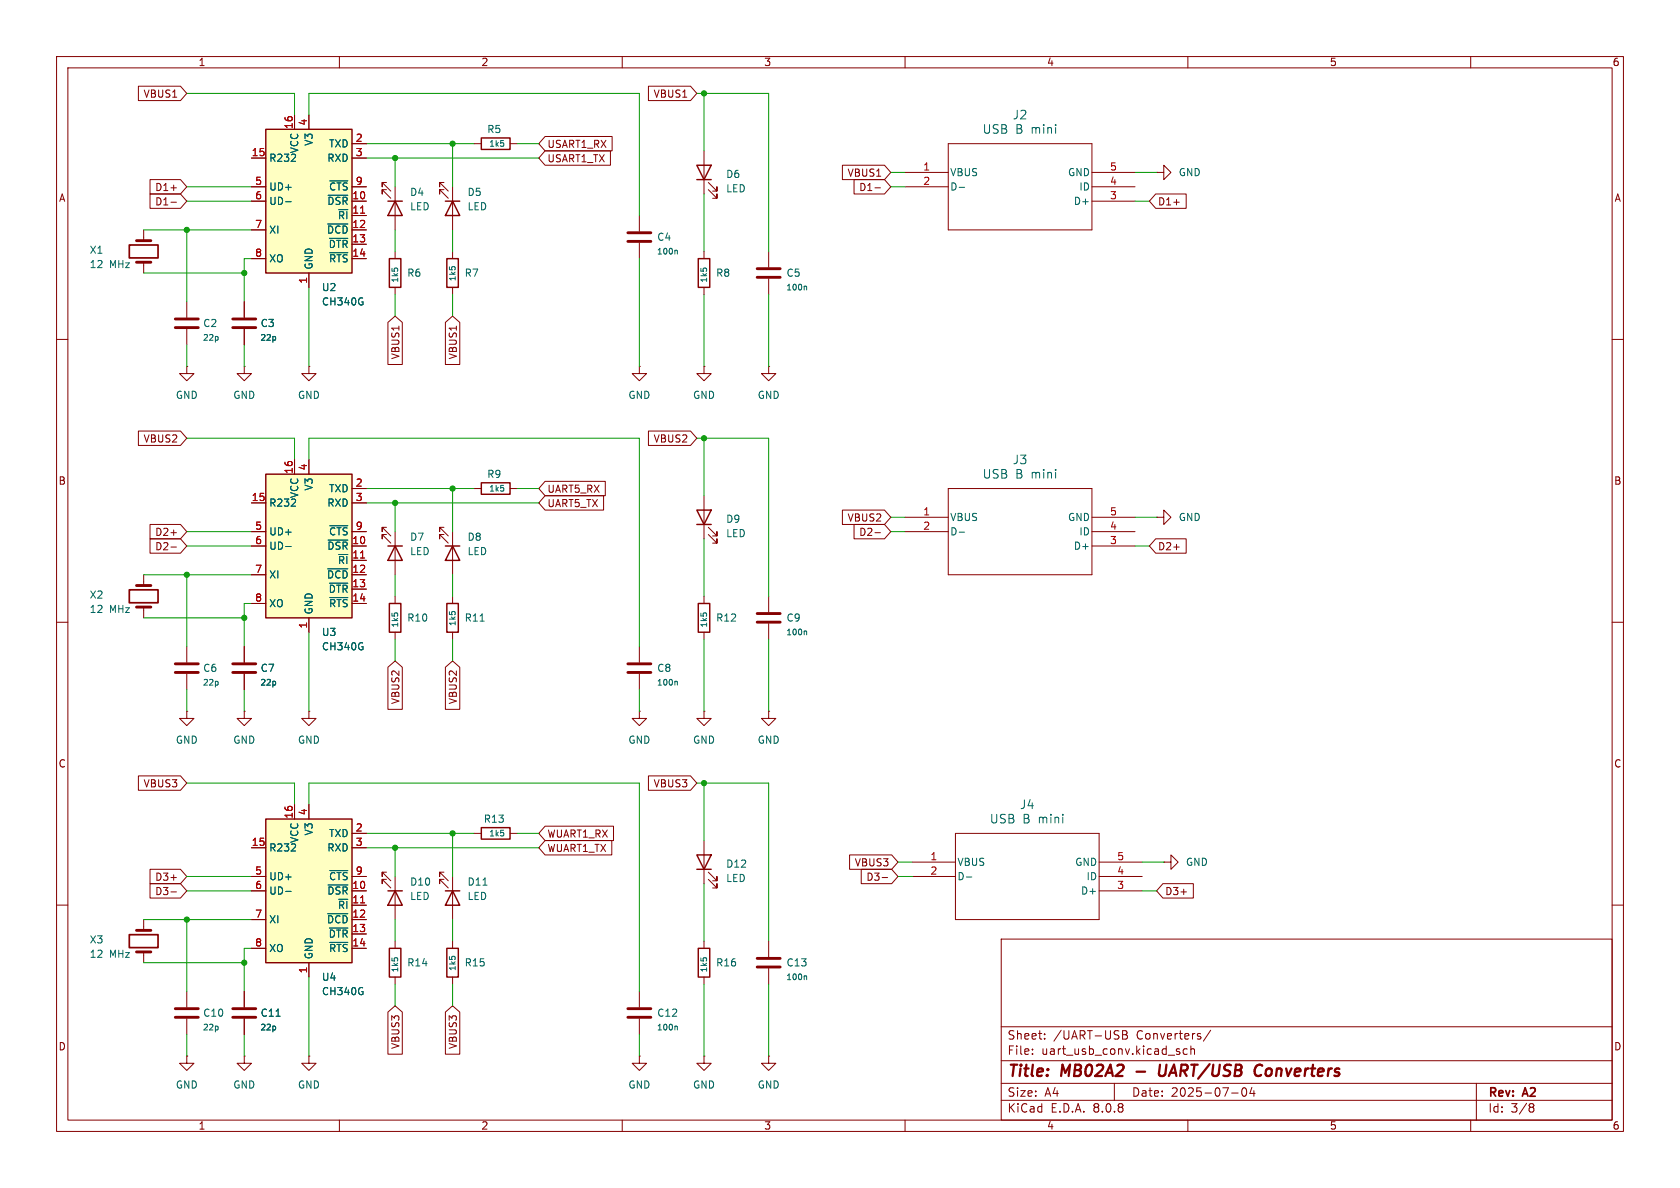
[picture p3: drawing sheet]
<svg xmlns="http://www.w3.org/2000/svg" width="297mm" height="210mm" viewBox="0 0 297 210" stroke-linecap="round" stroke-linejoin="round" font-family="sans-serif">
<g fill="none" stroke="#840000" stroke-width=".18">
<path d="M10 10h277v190h-277zM12 12h273v186h-273zM60 10v2M110 10v2M160 10v2M210 10v2M260 10v2M124.5 26.7v7.6M125.2 33.5l1.5 1.6v-.8v.8h-.7M125.2 32.3l1.5 1.5v-.8v.8h-.7M33 53.3v2.8M33 58.2v2.8"/>
<path d="M10 60h2M33 64.8v1.2h1.3l-1.3 1.3-1.3-1.3h1.3M33 64.8h.1M285 60h2M160 91.4h7.6M160 94h7.6M167.6 86.4h25.4v15.2h-25.4zM193 91.4h7.7M193 94h7.7M193 96.5h7.7M204.5 91.4h1.2v-1.2l1.3 1.2-1.3 1.3v-1.3M204.5 91.4h.1"/>
<path d="M10 110h2M285 110h2M78.5 154.2h-.8v.7v-.7l1.5 1.5M78.5 155.4h-.8v.8v-.8l1.5 1.6M80 154.9v7.7M10 160h2M25.4 162.6v1.9M25.4 168.3v1.9M43.2 175.3v2.8M80 166.4v1.2M80 172.7v1.3M135.9 166.4v2.8"/>
<path d="M135.9 171.2v2.8M177 166h108v32h-108zM285 160h2M43.2 180.1v2.8M60 198v2M110 198v2M113 186.7v1.3h1.3l-1.3 1.2-1.2-1.2h1.2M113 186.7h.1M160 198v2M177 194.5h108M177 191.5h108M177 187.5h108"/>
<path d="M177 181.5h108M182.5 186.3v.1M182.5 185.5v.1M184.7 183.6v.1M184.7 182.8v.1M197 191.5v3M198.5 182.2h.5l.2 .1v.3l-.2 .3a.4 .4 0 0 1 .3 .4 .4 .4 0 0 1-.3 .4h-.5zM198.5 182.9h.5M208.2 185.9l.3 .1 .1 .2-.2 .2h-.3M208.2 185.4l.3 .1M209.9 185.5l-.4-.1-.3 .3v.4l.1 .2h.6M210 198v2"/>
<path d="M210.5 185.5l.2-.1 .4 .1 .1 .9M210.5 184.9v1.5M214 182.1l-1.3 2M217.7 193.2h1.2M219.7 192.4l.2-.1a.81 .81 0 0 1 .6 .6 .81 .81 0 0 1-.3 .8l-.2 .1a.81 .81 0 0 1-.3-1.4zM221.3 192.2l-.3 1.1h.9M221.7 192.8v1M260 198v2M261 191.5v6.5M270.6 195.1l.4 .1 .2 .2-.3 .3M270.6 195.7h.3M270.9 195.7l.2 .2 .1 .4-.2 .2-.4 .1"/>
</g>
<path d="M200.9 189.4h1.5M205.1 188.2l-.2 1.6 .1 .3a.66 .66 0 0 0 .9-.1M221.9 189.9a.67 .67 0 0 0 1 .1M223.1 188.4a.73 .73 0 0 0-1.1 .3" fill="none" stroke="#840000" stroke-width=".4"/>
<path d="M169.6 94.1h.9M85.4 156.5h.7M48.8 179.6h.7M142.3 172.5l.3 .1v.6" fill="none" stroke="#006464" stroke-width=".18"/>
<path d="M123.2 29.2h2.5l-1.2 2.6zM123.2 31.8h2.5M78.7 157.5h2.6M80 157.5l1.3 2.5h-2.6zM79 167.6h2v5.1h-2z" fill="none" stroke="#840000" stroke-width=".25"/>
<path d="M31 57.9h4.1M31 56.4h4.1M24.1 168.3h2.6M24.1 164.5h2.6M41.1 179.8h4.1M41.1 178.3h4.1M133.9 170.9h4M133.9 169.4h4" fill="none" stroke="#840000" stroke-width=".51"/>
<path d="M22.9 165.2h5v2.3h-5z" fill="none" stroke="#840000" stroke-width=".3"/>
<path d="M47 144.8h15.2v25.4h-15.2z" fill="#ffffc2"/>
<path d="M123.4 45.7h2.1v5.1h-2.1zM47 144.8h15.2v25.4h-15.2zM123.2 151.1h2.5l-1.2 2.6zM123.2 153.7h2.5M68.8 167.6h2.1v5.1h-2.1zM123.4 167.6h2.1v5.1h-2.1z" fill="none" stroke="#840000" stroke-width=".25"/>
<g fill="none" stroke="#840000" stroke-width=".18">
<path d="M113 38.1v2.8M25.4 40.6v1.9M25.4 46.4v1.9M113 42.9v2.8M124.5 44.5v1.2M124.5 50.8v1.3M135.9 44.5v2.7M135.9 49.3v2.8M43.2 114.3v2.8M43.2 119.1v2.8M113 114.3v2.8M113 119.1v2.8"/>
<path d="M43.2 125.7v1.3h1.2l-1.2 1.3-1.3-1.3h1.3M43.2 125.7h.1M54.6 125.7v1.3h1.3l-1.3 1.3-1.3-1.3h1.3M54.6 125.7h.1M113 125.7v1.3h1.3l-1.3 1.3-1.2-1.3h1.2M113 125.7h.1M124.5 125.7v1.3h1.2l-1.2 1.3-1.3-1.3h1.3M124.5 125.7h.1M135.9 125.7v1.3h1.3l-1.3 1.3-1.3-1.3h1.3M135.9 125.7h.1M44.4 157.5h2.6M44.4 149.9h2.6"/>
<path d="M44.4 154.9h2.6M52.1 142.2v2.6M54.6 142.2v2.6M62.2 157.5h2.6M62.2 149.9h2.6M62.2 147.3h2.6M62.2 154.9h2.6M124.5 148.6v7.6M125.2 155.4l1.5 1.6v-.8v.8h-.7M125.2 154.2l1.5 1.5v-.8v.8h-.7M44.4 162.6h2.6M44.4 167.6h2.6"/>
<path d="M54.6 170.2v2.5M62.2 160h2.6M62.2 162.6h2.6M62.2 165.1h2.6M62.2 167.6h2.6M69.8 166.4v1.2M69.8 172.7v1.3M124.5 166.4v1.2M124.5 172.7v1.3"/>
</g>
<path d="M119.5 44.2l.2 .2v.5M142.3 50.6l.3 .1v.6M119.5 120.4l.2 .2v.5M50.5 157.6h1M58 156.4h3.5M58.3 153.9h3.2M57.9 161.5h3.6M58.2 164.1h3.3M58.3 166.6h3.2" fill="none" stroke="#006464" stroke-width=".18"/>
<path d="M63.7 159.6h.8" fill="none" stroke="#a90000" stroke-width=".18"/>
<path d="M22.9 43.3h5v2.3h-5z" fill="none" stroke="#840000" stroke-width=".3"/>
<path d="M24.1 46.4h2.6M24.1 42.5h2.6M111 42.7h4.1M111 41.1h4.1M133.9 49h4M133.9 47.5h4M41.1 118.9h4.1M41.1 117.3h4.1M111 118.9h4.1M111 117.3h4.1" fill="none" stroke="#840000" stroke-width=".51"/>
<path d="M47 83.8h15.2v25.4h-15.2z" fill="#ffffc2"/>
<g fill="none" stroke="#840000" stroke-width=".25">
<path d="M68.6 35.6h2.5M69.8 35.6l1.3 2.5h-2.5zM78.7 35.6h2.6M80 35.6l1.3 2.5h-2.6zM68.8 45.7h2.1v5.1h-2.1zM79 45.7h2v5.1h-2zM47 83.8h15.2v25.4h-15.2zM68.6 96.5h2.5M69.8 96.5l1.3 2.6h-2.5zM78.7 96.5h2.6M80 96.5l1.3 2.6h-2.6zM85.1 85.3h5.1v2.1h-5.1z"/>
<path d="M68.8 106.7h2.1v5.1h-2.1zM79 106.7h2v5.1h-2zM68.6 157.5h2.5M69.8 157.5l1.3 2.5h-2.5zM85.1 146.3h5.1v2h-5.1z"/>
</g>
<g fill="none" stroke="#840000" stroke-width=".18">
<path d="M68.3 32.3h-.7v.7v-.7l1.5 1.5M68.3 33.5h-.7v.8v-.8l1.5 1.6M69.8 33v7.6M78.5 32.3h-.8v.7v-.7l1.5 1.5M78.5 33.5h-.8v.8v-.8l1.5 1.6M80 33v7.6M43.2 53.3v2.8M43.2 58.2v2.8M69.8 44.5v1.2M69.8 50.8v1.3M80 44.5v1.2M80 50.8v1.3"/>
<path d="M43.2 64.8v1.2h1.2l-1.2 1.3-1.3-1.3h1.3M43.2 64.8h.1M54.6 64.8v1.2h1.3l-1.3 1.3-1.3-1.3h1.3M54.6 64.8h.1M113 64.8v1.2h1.3l-1.3 1.3-1.2-1.3h1.2M113 64.8h.1M124.5 64.8v1.2h1.2l-1.2 1.3-1.3-1.3h1.3M124.5 64.8h.1M135.9 64.8v1.2h1.3l-1.3 1.3-1.3-1.3h1.3M135.9 64.8h.1M44.4 96.5h2.6M44.4 88.9h2.6"/>
<path d="M44.4 94h2.6M52.1 81.3v2.5M54.6 81.3v2.5M62.2 96.5h2.6M62.2 99.1h2.6M62.2 88.9h2.6M62.2 86.4h2.6M62.2 94h2.6M68.3 93.2h-.7v.8v-.8l1.5 1.5M68.3 94.5h-.7v.8v-.8l1.5 1.5M69.8 94v7.6M78.5 93.2h-.8v.8v-.8l1.5 1.5"/>
<path d="M78.5 94.5h-.8v.8v-.8l1.5 1.5M80 94v7.6M83.8 86.4h1.3M90.2 86.4h1.2M25.4 101.6v1.9M25.4 107.3v1.9M33 114.3v2.8M33 119.1v2.8M44.4 101.6h2.6M44.4 106.7h2.6M54.6 109.2v2.6M62.2 101.6h2.6"/>
<path d="M62.2 104.1h2.6M62.2 106.7h2.6M69.8 105.4v1.3M69.8 111.8v1.2M80 105.4v1.3M80 111.8v1.2M33 125.7v1.3h1.3l-1.3 1.3-1.3-1.3h1.3M33 125.7h.1M68.3 154.2h-.7v.7v-.7l1.5 1.5M68.3 155.4h-.7v.8v-.8l1.5 1.6M69.8 154.9v7.7M83.8 147.3h1.3"/>
<path d="M90.2 147.3h1.2M33 175.3v2.8M113 175.3v2.8M33 186.7v1.3h1.3l-1.3 1.2-1.3-1.2h1.3M33 186.7h.1M33 180.1v2.8M43.2 186.7v1.3h1.2l-1.2 1.2-1.3-1.2h1.3M43.2 186.7h.1M54.6 186.7v1.3h1.3l-1.3 1.2-1.3-1.2h1.3M54.6 186.7h.1M113 180.1v2.8M124.5 186.7v1.3h1.2l-1.2 1.2-1.3-1.2h1.3"/>
<path d="M124.5 186.7h.1M135.9 186.7v1.3h1.3l-1.3 1.2-1.3-1.2h1.3M135.9 186.7h.1"/>
</g>
<path d="M50.5 96.6h1M58 95.5h3.5M58.3 92.9h3.2M57.9 100.6h3.6M58.2 103.1h3.3M58.3 105.6h3.2M84.9 109.8h.7M119.5 181.4l.2 .1v.6" fill="none" stroke="#006464" stroke-width=".18"/>
<path d="M63.7 98.6h.8" fill="none" stroke="#a90000" stroke-width=".18"/>
<path d="M41.1 57.9h4.1M41.1 56.4h4.1M24.1 107.3h2.6M24.1 103.5h2.6M31 118.9h4.1M31 117.3h4.1M31 179.8h4.1M31 178.3h4.1M111 179.8h4.1M111 178.3h4.1" fill="none" stroke="#840000" stroke-width=".51"/>
<path d="M22.9 104.3h5v2.3h-5z" fill="none" stroke="#840000" stroke-width=".3"/>
<path d="M47 22.9h15.2v25.4h-15.2z" fill="#ffffc2"/>
<path d="M47 22.9h15.2v25.4h-15.2zM85.1 24.4h5.1v2h-5.1zM123.2 90.2h2.5l-1.2 2.5zM123.2 92.7h2.5M123.4 106.7h2.1v5.1h-2.1z" fill="none" stroke="#840000" stroke-width=".25"/>
<g fill="none" stroke="#840000" stroke-width=".18">
<path d="M24.5 15.2h7.4l1.1 1.3-1.1 1.3h-7.4zM114.6 15.2h7.5l1.1 1.3-1.1 1.3h-7.5zM26.5 31.7h5.4l1.1 1.3-1.1 1.3h-5.4zM26.5 34.3h5.4l1.1 1.3-1.1 1.2h-5.4zM30.2 33.2h1M30.2 35.7h1M44.4 35.6h2.6M44.4 27.9h2.6M44.4 33h2.6M52.1 20.3v2.6M54.6 20.3v2.6M62.2 35.6h2.6"/>
<path d="M62.2 38.1h2.6M62.2 27.9h2.6M62.2 25.4h2.6M62.2 33h2.6M83.8 25.4h1.3M90.2 25.4h1.2M96.4 26.7h11.5v2.5h-11.5l-1.2-1.3zM96.4 24.1h11.8v2.6h-11.8l-1.2-1.3zM148.9 29.2h7.5l1.1 1.3-1.1 1.3h-7.5zM151 31.7h5.4l1.1 1.3-1.1 1.3h-5.4zM154.7 33.2h.9M160 33h7.6"/>
<path d="M160 30.5h7.6M167.6 25.4h25.4v15.2h-25.4zM193 35.6h7.7M193 33h7.7M193 30.5h7.7M204.3 34.3h5.4v2.5h-5.4l-1.1-1.2zM204.5 30.5h1.2v-1.3l1.3 1.3-1.3 1.3v-1.3M204.5 30.5h.1M207.5 35.7h1M43.2 53.3v2.8M43.2 58.2v2.8M44.4 40.6h2.6"/>
<path d="M44.4 45.7h2.6M54.6 48.3v2.5M62.2 40.6h2.6M62.2 43.2h2.6M62.2 45.7h2.6M68.6 57l1.2-1.1 1.3 1.1v7.4h-2.5zM78.7 57l1.3-1.1 1.3 1.1v7.4h-2.6zM24.5 76.2h7.4l1.1 1.3-1.1 1.2h-7.4zM114.6 76.2h7.5l1.1 1.3-1.1 1.2h-7.5zM26.5 95.2h5.4l1.1 1.3-1.1 1.3h-5.4zM26.5 92.7h5.4l1.1 1.3-1.1 1.3h-5.4zM30.2 96.7h1"/>
<path d="M30.2 94.2h1M44.4 96.5h2.6M44.4 88.9h2.6M44.4 94h2.6M52.1 81.3v2.5M54.6 81.3v2.5M62.2 96.5h2.6M62.2 99.1h2.6M62.2 88.9h2.6M62.2 86.4h2.6M62.2 94h2.6M96.4 87.6h10.3v2.6h-10.3l-1.2-1.3z"/>
<path d="M96.4 85.1h10.6v2.5h-10.6l-1.2-1.2zM124.5 87.6v7.7M125.2 94.5l1.5 1.5v-.7v.7h-.7M125.2 93.2l1.5 1.5v-.7v.7h-.7M148.9 90.2h7.5l1.1 1.2-1.1 1.3h-7.5zM151 92.7h5.4l1.1 1.3-1.1 1.3h-5.4zM154.7 94.2h.9M204.3 95.2h5.4v2.6h-5.4l-1.1-1.3zM207.5 96.7h1M43.2 114.3v2.8M43.2 119.1v2.8M44.4 101.6h2.6"/>
<path d="M44.4 106.7h2.6M54.6 109.2v2.6M62.2 101.6h2.6M62.2 104.1h2.6M62.2 106.7h2.6M68.6 118l1.2-1.2 1.3 1.2v7.4h-2.5zM78.7 118l1.3-1.2 1.3 1.2v7.4h-2.6zM124.5 105.4v1.3M124.5 111.8v1.2M135.9 105.4v2.8M135.9 110.2v2.8M24.5 137.2h7.4l1.1 1.2-1.1 1.3h-7.4z"/>
<path d="M114.6 137.2h7.5l1.1 1.2-1.1 1.3h-7.5zM26.5 153.7h5.4l1.1 1.2-1.1 1.3h-5.4zM26.5 156.2h5.4l1.1 1.3-1.1 1.3h-5.4zM30.2 155.1h1M30.2 157.7h1M44.4 154.9h2.6M44.4 157.5h2.6M44.4 149.9h2.6M52.1 142.2v2.6M54.6 142.2v2.6M62.2 147.3h2.6M62.2 154.9h2.6"/>
<path d="M62.2 157.5h2.6M62.2 149.9h2.6M96.4 148.6h11.8v2.5h-11.8l-1.2-1.2zM96.4 146h12.1v2.6h-12.1l-1.2-1.3zM150.2 151.1h7.4l1.1 1.3-1.1 1.3h-7.4zM152.3 153.7h5.3l1.1 1.2-1.1 1.3h-5.3zM156 155.1h.9M161.3 152.4h7.6M161.3 154.9h7.6M168.9 147.3h25.4v15.3h-25.4zM194.3 152.4h7.6M194.3 154.9h7.6"/>
<path d="M194.3 157.5h7.6M205.6 156.2h5.4v2.6h-5.4l-1.1-1.3zM205.7 152.4h1.3v-1.3l1.3 1.3-1.3 1.3v-1.3M205.7 152.4h.1M208.8 157.7h.9M43.2 175.3v2.8M44.4 162.6h2.6M44.4 167.6h2.6M54.6 170.2v2.5M62.2 162.6h2.6M62.2 160h2.6M62.2 165.1h2.6"/>
<path d="M62.2 167.6h2.6M68.6 178.9l1.2-1.1 1.3 1.1v7.5h-2.5zM78.7 178.9l1.3-1.1 1.3 1.1v7.5h-2.6zM43.2 180.1v2.8"/>
</g>
<g fill="none" stroke="#006464" stroke-width=".18">
<path d="M50.5 35.7h1M57.9 39.6h3.6M58 34.5h3.5M58.3 32h3.2M169.6 33.1h.9M58.2 42.1h3.3M58.3 44.7h3.2M50.5 96.6h1M58 95.5h3.5M58.3 92.9h3.2M57.9 100.6h3.6M58.2 103.1h3.3"/>
<path d="M58.3 105.6h3.2M142.3 111.5l.3 .2v.5M50.5 157.6h1M58 156.4h3.5M58.3 153.9h3.2M170.8 155h1M48.8 179.6h.7M57.9 161.5h3.6M58.2 164.1h3.3M58.3 166.6h3.2"/>
</g>
<path d="M63.7 37.7h.8M63.7 98.6h.8M63.7 159.6h.8" fill="none" stroke="#a90000" stroke-width=".18"/>
<path d="M133.9 110h4M133.9 108.5h4" fill="none" stroke="#840000" stroke-width=".51"/>
<g fill="none" stroke="#009600" stroke-width=".18">
<path d="M33 16.5h19.1v3.8M123.2 16.5h12.7v28M124.5 16.5v10.2M33 33h11.4M33 35.6h11.4M54.6 20.3v-3.8h58.4v21.6M64.8 25.4h19M64.8 27.9h30.4M69.8 27.9v5.1M80 25.4v7.6M91.4 25.4h3.8M124.5 34.3v10.2"/>
<path d="M157.5 33h2.5M157.5 30.5h2.5M200.7 35.6h2.5M200.7 30.5h3.8M25.4 48.3h17.8M25.4 40.6h19M33 40.6v12.7M44.4 45.7h-1.2v7.6M54.6 50.8v14M69.8 40.6v3.9M69.8 52.1v3.8M80 40.6v3.9"/>
<path d="M80 52.1v3.8M113 45.7v19.1M124.5 52.1v12.7M135.9 52.1v12.7M33 77.5h19.1v3.8M33 61v3.8M43.2 61v3.8M123.2 77.5h12.7v27.9M124.5 77.5v10.1M33 96.5h11.4M33 94h11.4M54.6 81.3v-3.8h58.4v36.8"/>
<path d="M64.8 88.9h30.4M64.8 86.4h19M69.8 88.9v5.1M80 86.4v7.6M91.4 86.4h3.8M124.5 95.3v10.1M157.5 94h2.5M157.5 91.4h2.5M200.7 96.5h2.5M200.7 91.4h3.8M25.4 101.6h19M25.4 109.2h17.8"/>
<path d="M33 101.6v12.7M44.4 106.7h-1.2v7.6M54.6 111.8v13.9M69.8 101.6v3.8M69.8 113v3.8M80 101.6v3.8M80 113v3.8M124.5 113v12.7M135.9 113v12.7M33 138.4h19.1v3.8M33 121.9v3.8M43.2 121.9v3.8"/>
<path d="M113 121.9v3.8M123.2 138.4h12.7v28M124.5 138.4v10.2M33 154.9h11.4M33 157.5h11.4M54.6 142.2v-3.8h58.4v36.9M64.8 147.3h19M64.8 149.9h30.4M69.8 149.9v5M80 147.3v7.6M91.4 147.3h3.8M124.5 156.2v10.2"/>
<path d="M158.7 152.4h2.6M158.7 154.9h2.6M201.9 152.4h3.8M201.9 157.5h2.6M25.4 162.6h19M25.4 170.2h17.8M33 162.6v12.7M44.4 167.6h-1.2v7.7M54.6 172.7v14M69.8 162.6v3.8M69.8 174v3.8M80 162.6v3.8"/>
<path d="M80 174v3.8M124.5 174v12.7M135.9 174v12.7M33 182.9v3.8M43.2 182.9v3.8M113 182.9v3.8"/>
</g>
<g fill="#009600" stroke="#009600" stroke-width=".18">
<circle cx="69.8" cy="149.9" r=".46"/>
<circle cx="80" cy="147.3" r=".46"/>
<circle cx="124.5" cy="138.4" r=".46"/>
<circle cx="124.5" cy="16.5" r=".46"/>
<circle cx="69.8" cy="88.9" r=".46"/>
<circle cx="124.5" cy="77.5" r=".46"/>
<circle cx="80" cy="86.4" r=".46"/>
<circle cx="33" cy="101.6" r=".46"/>
<circle cx="33" cy="40.6" r=".46"/>
<circle cx="43.2" cy="109.2" r=".46"/>
<circle cx="69.8" cy="27.9" r=".46"/>
<circle cx="43.2" cy="48.3" r=".46"/>
<circle cx="80" cy="25.4" r=".46"/>
<circle cx="33" cy="162.6" r=".46"/>
<circle cx="43.2" cy="170.2" r=".46"/>
</g>
<g font-size="2.8" fill="#840000">
<text x="178" y="190.9">Title:</text>
<text x="187.7" y="190.9">MB02A2</text>
<text x="206.5" y="190.9">UART/USB</text>
<text x="224.2" y="190.9">Converters</text>
</g>
<g font-size="2.1" fill="#006464">
<text x="173.6" y="23.9">USB</text>
<text x="179" y="21.3">J2</text>
<text x="179.5" y="23.9">B mini</text>
<text x="179" y="82.3">J3</text>
<text x="173.6" y="84.8">USB</text>
<text x="179.5" y="84.8">B mini</text>
<text x="180.2" y="143.2">J4</text>
<text x="174.9" y="145.8">USB</text>
<text x="180.8" y="145.8">B mini</text>
</g>
<g font-size="2.1" fill="#840000">
<text x="178" y="184">Sheet:</text>
<text x="186.2" y="184">/UART-USB</text>
<text x="201" y="184">Converters/</text>
<text x="178" y="186.7">File:</text>
<text x="184.1" y="186.7">uart_usb_conv.kicad_sch</text>
<text x="178" y="196.9">KiCad</text>
<text x="178" y="194.1">Size:</text>
<text x="184.7" y="194.1">A4</text>
<text x="185.7" y="196.9">E.D.A.</text>
<text x="193.3" y="196.9">8.0.8</text>
<text x="200" y="194.1">Date:</text>
<text x="207" y="194.1">2025-07-04</text>
<text x="263" y="194.3">Rev:</text>
<text x="263" y="196.9">Id:</text>
<text x="267.1" y="196.9">3/8</text>
<text x="269.4" y="194.3">A2</text>
</g>
<g font-size="1.8" fill="#840000">
<text x="35" y="11.9">1</text>
<text x="85" y="11.9">2</text>
<text x="135" y="11.9">3</text>
<text x="185" y="11.9">4</text>
<text x="235" y="11.9">5</text>
<text x="285" y="11.9">6</text>
<text x="25.3" y="17.5">VBUS1</text>
<text x="115.4" y="17.5">VBUS1</text>
<text x="96.7" y="28.9">USART1_TX</text>
<text x="96.7" y="26.4">USART1_RX</text>
<text x="10.3" y="35.9">A</text>
<text x="27.3" y="34">D1+</text>
<text x="149.7" y="31.4">VBUS1</text>
<text x="151.8" y="34">D1-</text>
<text x="285.3" y="35.9">A</text>
<text x="27.3" y="36.5">D1-</text>
<text x="204.6" y="36.5">D1+</text>
<text x="70.8" y="63.6" transform="rotate(-90 70.8 63.6)">VBUS1</text>
<text x="81" y="63.6" transform="rotate(-90 81 63.6)">VBUS1</text>
<text x="25.3" y="78.4">VBUS2</text>
<text x="115.4" y="78.4">VBUS2</text>
<text x="10.3" y="85.9">B</text>
<text x="96.7" y="89.9">UART5_TX</text>
<text x="96.7" y="87.3">UART5_RX</text>
<text x="285.3" y="85.9">B</text>
<text x="27.3" y="94.9">D2+</text>
<text x="149.7" y="92.4">VBUS2</text>
<text x="151.8" y="94.9">D2-</text>
<text x="27.3" y="97.5">D2-</text>
<text x="204.6" y="97.5">D2+</text>
<text x="70.8" y="124.6" transform="rotate(-90 70.8 124.6)">VBUS2</text>
<text x="81" y="124.6" transform="rotate(-90 81 124.6)">VBUS2</text>
<text x="10.3" y="135.9">C</text>
<text x="285.3" y="135.9">C</text>
<text x="25.3" y="139.4">VBUS3</text>
<text x="115.4" y="139.4">VBUS3</text>
<text x="96.7" y="148.3">WUART1_RX</text>
<text x="27.3" y="155.9">D3+</text>
<text x="96.7" y="150.8">WUART1_TX</text>
<text x="151" y="153.4">VBUS3</text>
<text x="153.1" y="155.9">D3-</text>
<text x="27.3" y="158.4">D3-</text>
<text x="205.9" y="158.4">D3+</text>
<text x="10.3" y="185.9">D</text>
<text x="70.8" y="185.5" transform="rotate(-90 70.8 185.5)">VBUS3</text>
<text x="81" y="185.5" transform="rotate(-90 81 185.5)">VBUS3</text>
<text x="285.3" y="185.9">D</text>
<text x="35" y="199.9">1</text>
<text x="85" y="199.9">2</text>
<text x="135" y="199.9">3</text>
<text x="185" y="199.9">4</text>
<text x="235" y="199.9">5</text>
<text x="285" y="199.9">6</text>
</g>
<g font-size="1.8" fill="#a90000">
<text x="51.8" y="22.9" transform="rotate(-90 51.8 22.9)">16</text>
<text x="54.4" y="22.3" transform="rotate(-90 54.4 22.3)">4</text>
<text x="44.4" y="27.7">15</text>
<text x="62.8" y="25.1">2</text>
<text x="62.8" y="27.7">3</text>
<text x="45" y="32.8">5</text>
<text x="45" y="35.3">6</text>
<text x="62.2" y="35.3">10</text>
<text x="62.8" y="32.8">9</text>
<text x="163.1" y="30.2">1</text>
<text x="163.1" y="32.8">2</text>
<text x="196.1" y="35.3">3</text>
<text x="196.1" y="32.8">4</text>
<text x="196.1" y="30.2">5</text>
<text x="45" y="40.4">7</text>
<text x="62.2" y="37.8">11</text>
<text x="62.2" y="40.4">12</text>
<text x="45" y="45.5">8</text>
<text x="62.2" y="42.9">13</text>
<text x="62.2" y="45.5">14</text>
<text x="54.4" y="50.2" transform="rotate(-90 54.4 50.2)">1</text>
<text x="51.8" y="83.9" transform="rotate(-90 51.8 83.9)">16</text>
<text x="54.4" y="83.3" transform="rotate(-90 54.4 83.3)">4</text>
<text x="44.4" y="88.6">15</text>
<text x="62.8" y="86.1">2</text>
<text x="62.8" y="88.6">3</text>
<text x="45" y="93.7">5</text>
<text x="62.8" y="93.7">9</text>
<text x="163.1" y="91.2">1</text>
<text x="163.1" y="93.7">2</text>
<text x="196.1" y="93.7">4</text>
<text x="196.1" y="91.2">5</text>
<text x="45" y="96.3">6</text>
<text x="45" y="101.3">7</text>
<text x="62.2" y="96.3">10</text>
<text x="62.2" y="98.8">11</text>
<text x="62.2" y="101.3">12</text>
<text x="196.1" y="96.3">3</text>
<text x="45" y="106.4">8</text>
<text x="62.2" y="103.9">13</text>
<text x="62.2" y="106.4">14</text>
<text x="54.4" y="111.2" transform="rotate(-90 54.4 111.2)">1</text>
<text x="44.4" y="149.6">15</text>
<text x="51.8" y="144.8" transform="rotate(-90 51.8 144.8)">16</text>
<text x="54.4" y="144.2" transform="rotate(-90 54.4 144.2)">4</text>
<text x="62.8" y="147.1">2</text>
<text x="62.8" y="149.6">3</text>
<text x="45" y="154.7">5</text>
<text x="62.8" y="154.7">9</text>
<text x="164.4" y="152.1">1</text>
<text x="164.4" y="154.7">2</text>
<text x="197.4" y="154.7">4</text>
<text x="197.4" y="152.1">5</text>
<text x="45" y="157.2">6</text>
<text x="62.2" y="157.2">10</text>
<text x="62.2" y="159.8">11</text>
<text x="197.4" y="157.2">3</text>
<text x="45" y="162.3">7</text>
<text x="45" y="167.4">8</text>
<text x="62.2" y="162.3">12</text>
<text x="62.2" y="164.8">13</text>
<text x="62.2" y="167.4">14</text>
<text x="54.4" y="172.2" transform="rotate(-90 54.4 172.2)">1</text>
</g>
<g font-size="1.8" fill="#006464">
<text x="86" y="23.7">R5</text>
<text x="47.5" y="28.8">R232</text>
<text x="52.9" y="27.2" transform="rotate(-90 52.9 27.2)">VCC</text>
<text x="55.5" y="25.9" transform="rotate(-90 55.5 25.9)">V3</text>
<text x="57.8" y="28.8">RXD</text>
<text x="58.1" y="26.3">TXD</text>
<text x="47.5" y="33.9">UD+</text>
<text x="58.1" y="33.9">~{CTS}</text>
<text x="72.4" y="34.8">D4</text>
<text x="82.6" y="34.8">D5</text>
<text x="128.3" y="31.7">D6</text>
<text x="128.3" y="34.2">LED</text>
<text x="167.9" y="31.3">VBUS</text>
<text x="167.9" y="33.9">D-</text>
<text x="188.7" y="31.3">GND</text>
<text x="190.7" y="33.9">ID</text>
<text x="208.3" y="31.3">GND</text>
<text x="47.5" y="36.4">UD-</text>
<text x="47.5" y="41.5">XI</text>
<text x="57.7" y="41.5">~{DCD}</text>
<text x="57.8" y="36.4">~{DSR}</text>
<text x="59.6" y="39">~{RI}</text>
<text x="72.4" y="37.4">LED</text>
<text x="82.6" y="37.4">LED</text>
<text x="189.7" y="36.4">D+</text>
<text x="15.8" y="45.1">X1</text>
<text x="15.8" y="47.6">12</text>
<text x="19.3" y="47.6">MHz</text>
<text x="47.5" y="46.6">XO</text>
<text x="55.5" y="47.8" transform="rotate(-90 55.5 47.8)">GND</text>
<text x="58" y="44">~{DTR}</text>
<text x="58.1" y="46.6">~{RTS}</text>
<text x="116.1" y="42.8">C4</text>
<text x="56.8" y="51.7">U2</text>
<text x="71.9" y="49.1">R6</text>
<text x="82.1" y="49.1">R7</text>
<text x="126.5" y="49.1">R8</text>
<text x="138.9" y="49.1">C5</text>
<text x="35.8" y="58">C2</text>
<text x="46" y="58">C3</text>
<text x="56.8" y="54.2">CH340G</text>
<text x="31" y="70.7">GND</text>
<text x="41.1" y="70.7">GND</text>
<text x="52.6" y="70.7">GND</text>
<text x="111" y="70.7">GND</text>
<text x="122.4" y="70.7">GND</text>
<text x="133.9" y="70.7">GND</text>
<text x="47.5" y="89.8">R232</text>
<text x="52.9" y="88.2" transform="rotate(-90 52.9 88.2)">VCC</text>
<text x="55.5" y="86.8" transform="rotate(-90 55.5 86.8)">V3</text>
<text x="57.8" y="89.8">RXD</text>
<text x="58.1" y="87.2">TXD</text>
<text x="86" y="84.7">R9</text>
<text x="47.5" y="94.8">UD+</text>
<text x="58.1" y="94.8">~{CTS}</text>
<text x="72.4" y="95.8">D7</text>
<text x="82.6" y="95.8">D8</text>
<text x="128.3" y="92.6">D9</text>
<text x="128.3" y="95.2">LED</text>
<text x="167.9" y="92.3">VBUS</text>
<text x="167.9" y="94.8">D-</text>
<text x="188.7" y="92.3">GND</text>
<text x="190.7" y="94.8">ID</text>
<text x="208.3" y="92.3">GND</text>
<text x="47.5" y="97.4">UD-</text>
<text x="57.8" y="97.4">~{DSR}</text>
<text x="59.6" y="99.9">~{RI}</text>
<text x="72.4" y="98.3">LED</text>
<text x="82.6" y="98.3">LED</text>
<text x="189.7" y="97.4">D+</text>
<text x="15.8" y="106">X2</text>
<text x="47.5" y="102.5">XI</text>
<text x="47.5" y="107.5">XO</text>
<text x="57.7" y="102.5">~{DCD}</text>
<text x="58" y="105">~{DTR}</text>
<text x="58.1" y="107.5">~{RTS}</text>
<text x="15.8" y="108.6">12</text>
<text x="19.3" y="108.6">MHz</text>
<text x="55.5" y="108.7" transform="rotate(-90 55.5 108.7)">GND</text>
<text x="56.8" y="112.6">U3</text>
<text x="71.9" y="110.1">R10</text>
<text x="82.1" y="110.1">R11</text>
<text x="126.5" y="110.1">R12</text>
<text x="138.9" y="110.1">C9</text>
<text x="35.8" y="119">C6</text>
<text x="46" y="119">C7</text>
<text x="56.8" y="115.2">CH340G</text>
<text x="116.1" y="119">C8</text>
<text x="31" y="131.7">GND</text>
<text x="41.1" y="131.7">GND</text>
<text x="52.6" y="131.7">GND</text>
<text x="111" y="131.7">GND</text>
<text x="122.4" y="131.7">GND</text>
<text x="133.9" y="131.7">GND</text>
<text x="52.9" y="149.1" transform="rotate(-90 52.9 149.1)">VCC</text>
<text x="55.5" y="147.8" transform="rotate(-90 55.5 147.8)">V3</text>
<text x="58.1" y="148.2">TXD</text>
<text x="85.4" y="145.6">R13</text>
<text x="47.5" y="150.7">R232</text>
<text x="47.5" y="155.8">UD+</text>
<text x="57.8" y="150.7">RXD</text>
<text x="58.1" y="155.8">~{CTS}</text>
<text x="128.3" y="153.6">D12</text>
<text x="169.2" y="153.3">VBUS</text>
<text x="169.2" y="155.8">D-</text>
<text x="190" y="153.3">GND</text>
<text x="192" y="155.8">ID</text>
<text x="209.6" y="153.3">GND</text>
<text x="47.5" y="158.3">UD-</text>
<text x="57.8" y="158.3">~{DSR}</text>
<text x="59.6" y="160.9">~{RI}</text>
<text x="72.4" y="159.3">LED</text>
<text x="72.4" y="156.8">D10</text>
<text x="82.6" y="159.3">LED</text>
<text x="82.6" y="156.8">D11</text>
<text x="128.3" y="156.1">LED</text>
<text x="191" y="158.3">D+</text>
<text x="15.8" y="167">X3</text>
<text x="47.5" y="163.4">XI</text>
<text x="57.7" y="163.4">~{DCD}</text>
<text x="58" y="166">~{DTR}</text>
<text x="15.8" y="169.5">12</text>
<text x="19.3" y="169.5">MHz</text>
<text x="47.5" y="168.5">XO</text>
<text x="55.5" y="169.7" transform="rotate(-90 55.5 169.7)">GND</text>
<text x="56.8" y="173.6">U4</text>
<text x="58.1" y="168.5">~{RTS}</text>
<text x="71.9" y="171">R14</text>
<text x="82.1" y="171">R15</text>
<text x="126.5" y="171">R16</text>
<text x="138.9" y="171">C13</text>
<text x="35.8" y="179.9">C10</text>
<text x="46" y="179.9">C11</text>
<text x="56.8" y="176.1">CH340G</text>
<text x="116.1" y="179.9">C12</text>
<text x="31" y="192.6">GND</text>
<text x="41.1" y="192.6">GND</text>
<text x="52.6" y="192.6">GND</text>
<text x="111" y="192.6">GND</text>
<text x="122.4" y="192.6">GND</text>
<text x="133.9" y="192.6">GND</text>
</g>
<g font-size="1.4" fill="#006464">
<text x="86.4" y="26.1">1k5</text>
<text x="116" y="45.2">100n</text>
<text x="70.6" y="50.1" transform="rotate(-90 70.6 50.1)">1k5</text>
<text x="80.7" y="49.8" transform="rotate(-90 80.7 49.8)">1k5</text>
<text x="125.2" y="50.1" transform="rotate(-90 125.2 50.1)">1k5</text>
<text x="138.9" y="51.5">100n</text>
<text x="35.8" y="60.4">22p</text>
<text x="45.9" y="60.4">22p</text>
<text x="86.4" y="87.1">1k5</text>
<text x="70.6" y="111" transform="rotate(-90 70.6 111)">1k5</text>
<text x="80.7" y="110.8" transform="rotate(-90 80.7 110.8)">1k5</text>
<text x="125.2" y="111" transform="rotate(-90 125.2 111)">1k5</text>
<text x="138.9" y="112.5">100n</text>
<text x="35.8" y="121.4">22p</text>
<text x="45.9" y="121.4">22p</text>
<text x="116" y="121.4">100n</text>
<text x="86.4" y="148.1">1k5</text>
<text x="70.6" y="172" transform="rotate(-90 70.6 172)">1k5</text>
<text x="80.7" y="171.7" transform="rotate(-90 80.7 171.7)">1k5</text>
<text x="125.2" y="172" transform="rotate(-90 125.2 172)">1k5</text>
<text x="138.9" y="173.5">100n</text>
<text x="35.8" y="182.3">22p</text>
<text x="45.9" y="182.3">22p</text>
<text x="116" y="182.3">100n</text>
</g>
</svg>
